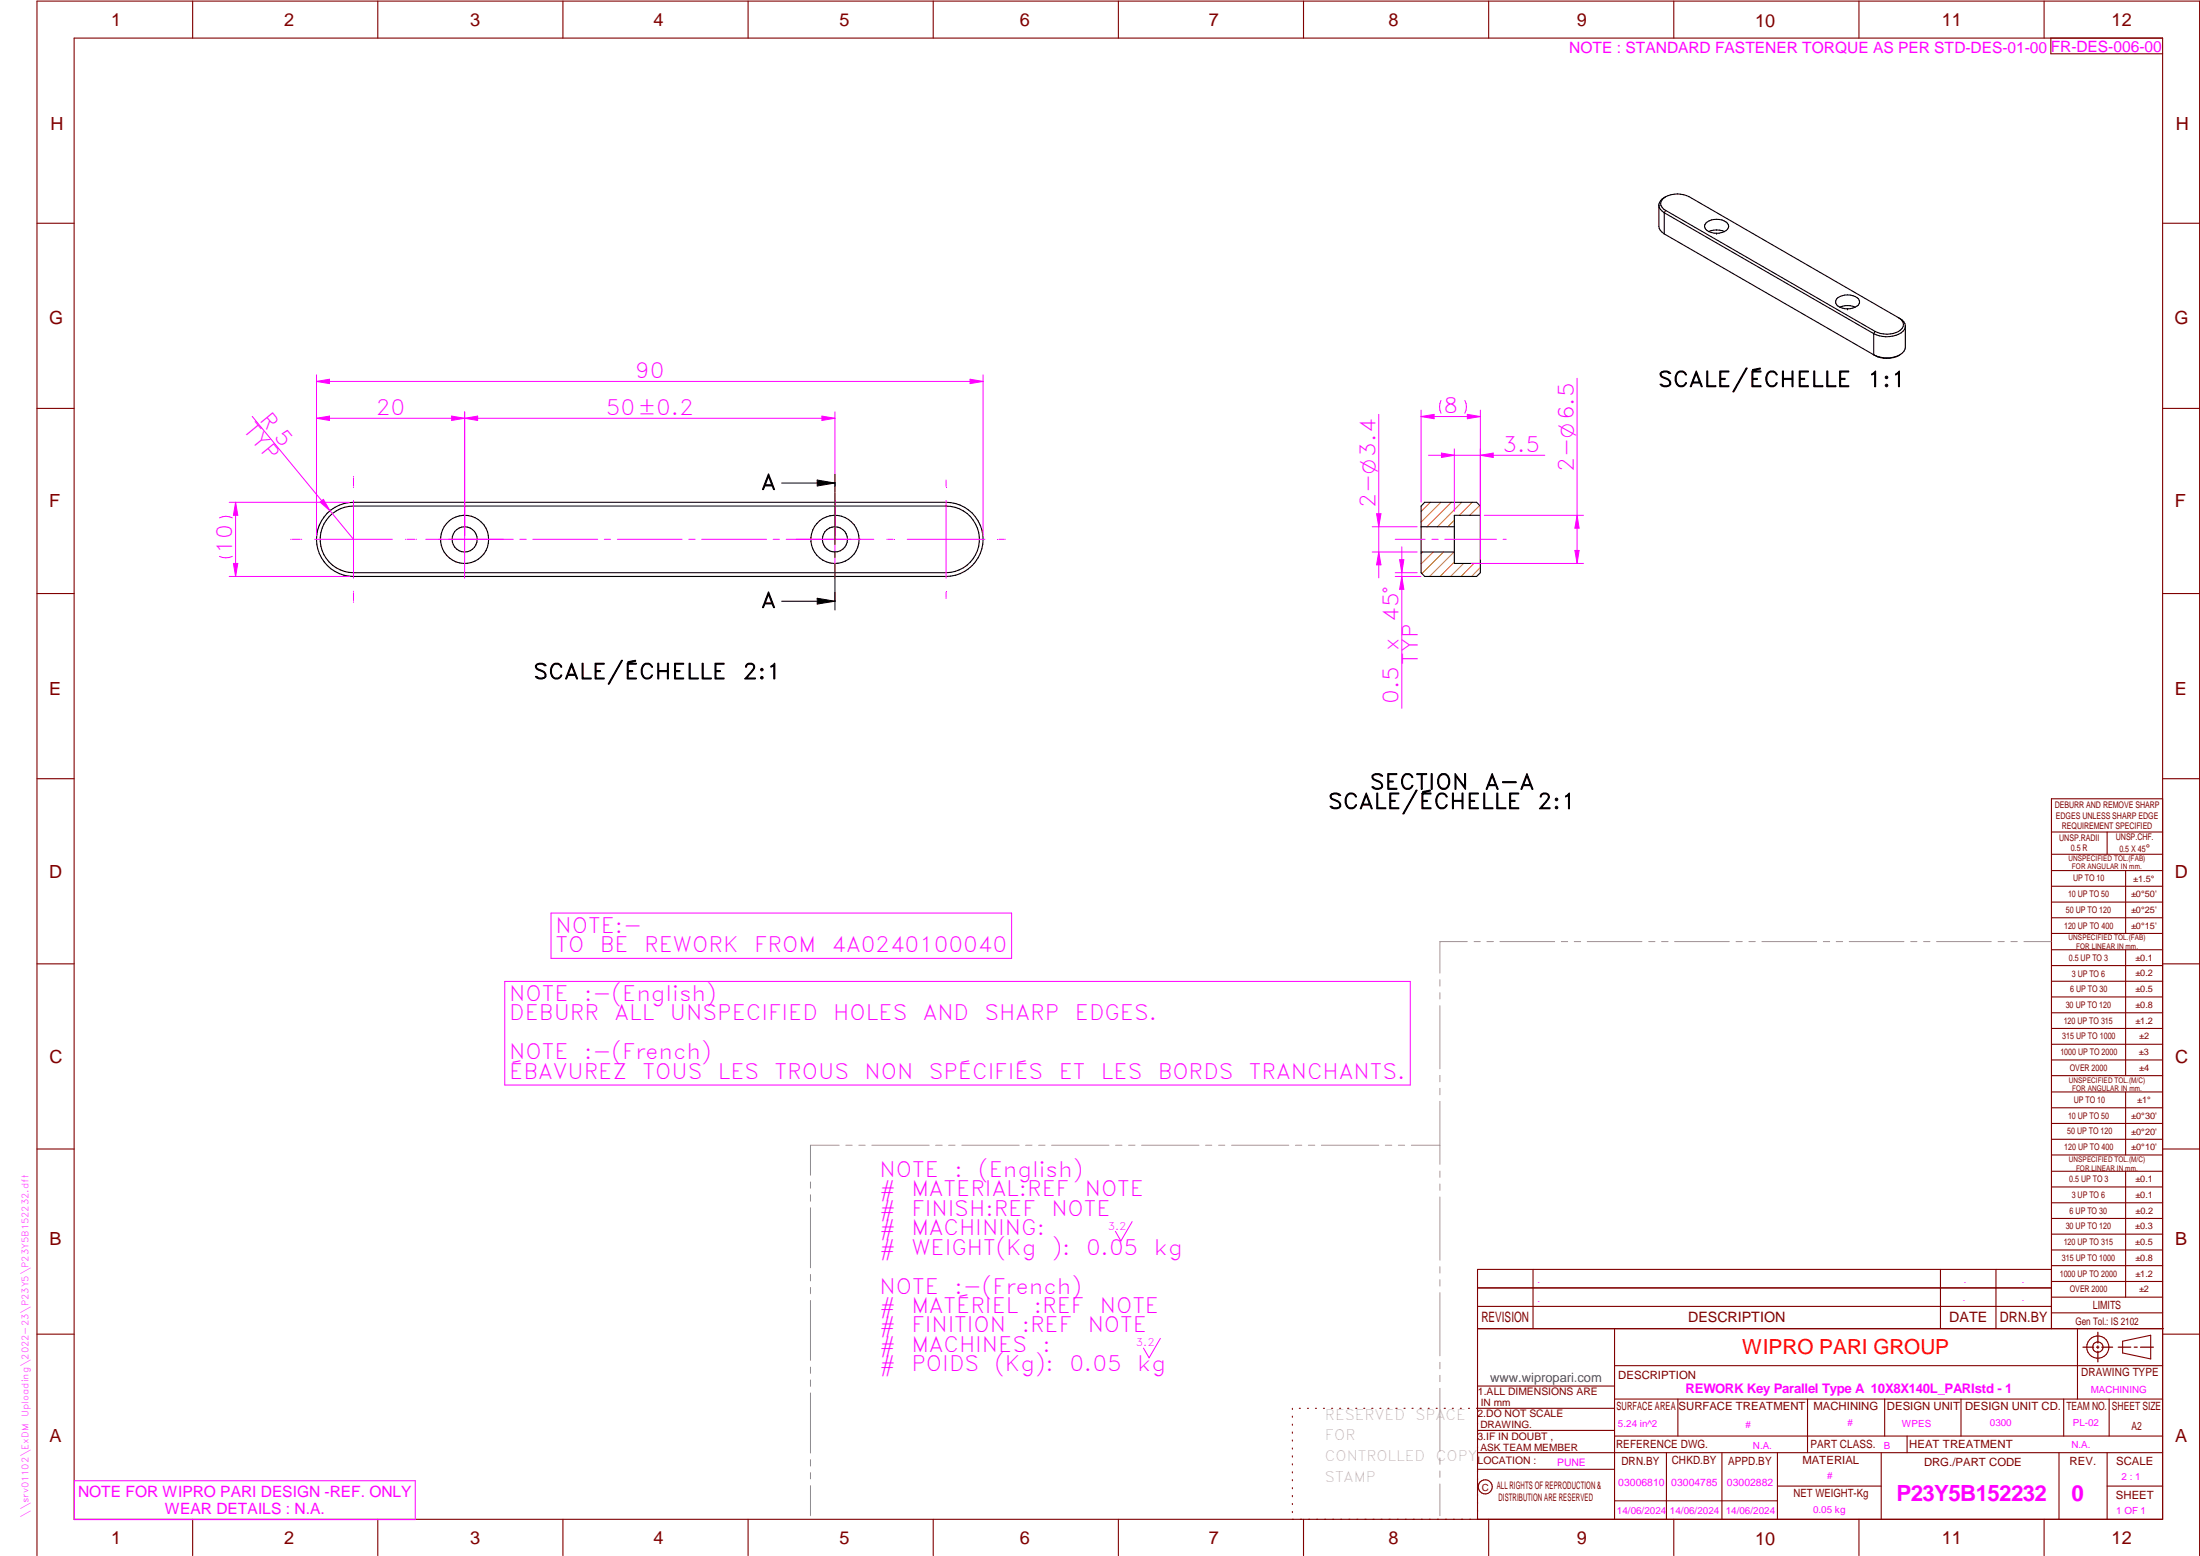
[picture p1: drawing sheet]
<svg xmlns="http://www.w3.org/2000/svg" width="594mm" height="420mm" viewBox="0 0 594 420" stroke-linecap="round" stroke-linejoin="round" font-family="sans-serif">
<g fill="none" stroke="#800000" stroke-width=".3">
<path d="M20 10.3h564v400h-564zM52 .3v10M102 .3v10M152 .3v10M202 .3v10M252 .3v10M302 .3v10M352 .3v10M402 .3v10M452 .3v10M502 .3v10M552 .3v10"/>
<path d="M553.8 10.3v4.2h30.2M10 60.3h10M584 60.3h10M10 110.3h10M584 110.3h10M10 160.3h10M584 160.3h10M10 210.3h10M584 215.7h-30v143.1M584 210.3h10M554 224.7h30M554 230.7h30"/>
<path d="M554 235.1h30M554 239.3h30M569 224.7v6M574 235.1v17M554 243.6h30M554 247.8h30M554 252.1h30M554 256.5h30M574 256.5v33.9M10 260.3h10M554 260.7h30M554 265h30"/>
<path d="M554 269.2h30M554 273.5h30M554 277.7h30M584 260.3h10M554 282h30M554 286.2h30M554 290.4h30M554 294.9h30M554 299.1h30M574 294.9v17M10 310.3h10M554 303.4h30"/>
<path d="M554 307.6h30M554 311.9h30M554 316.3h30M574 316.3v34M584 310.3h10M554 320.5h30M554 324.8h30M554 329h30M554 333.2h30M554 337.5h30M399 358.8h185.2M399 352.8h155"/>
<path d="M399 347.8h155M414 342.8v16M436 358.8v51.5M524 342.8v16M539 342.8v16M554 341.8h30M554 346h30M554 350.3h30M554 354.5h30M554 342.8h-155v67.5M561 358.8v19M10 360.3h10"/>
<path d="M399 374.3h37M436 377.8h148M453.1 377.8v10M488.1 377.8v14.5M508.9 377.8v10M529.5 377.8v10M557.3 377.8v10M569.5 377.8v10M573.2 362.2l7.6-1.6v6.3l-7.6-1.6zM584 368.8h-148M584 360.3h10M349 380.3v.3"/>
<path d="M349 382.4v.3M349 384.6v.3M349 386.7v.3M349 388.8v.3M349 391v.3M349 393.1v.3M349 395.3v.3M349 397.4v.3M349 399.5v.3M350.9 380.3h.2M353.1 380.3h.2M355.2 380.3h.3"/>
<path d="M357.4 380.3h.3M359.6 380.3h.3M361.7 380.3h.3M363.9 380.3h.3M366.1 380.3h.3M368.3 380.3h.2M370.4 380.3h.3M372.6 380.3h.3M374.8 380.3h.3M376.9 380.3h.4M379.1 380.3h.3M381.3 380.3h.3"/>
<path d="M383.4 380.3h.4M385.6 380.3h.3M387.8 380.3h.3M390 380.3h.3M392.2 380.3h.3M394.3 380.3h.3M396.5 380.3h.3M398.7 380.3h37.3M399 396.7h37M399 392.3h185M399 386.2h37M436 387.8h148"/>
<path d="M450 392.3v18M465 392.3v18M480 392.3v18M508 392.3v18M515 387.8v4.5M556 392.3v18M569 392.3v18M52 410.3v9.7M102 410.3v9.7M152 410.3v9.7M202 410.3v9.7M252 410.3v9.7"/>
<path d="M302 410.3v9.7M349 401.7v.3M349 403.8v.4M349 406v.3M349 408.1v.3M352 410.3v9.7M402 410.3v9.7M436 405.3h44M452 410.3v9.7M480 401.3h28M502 410.3v9.7M552 410.3v9.7"/>
<path d="M569 401.3h15M10 420v-419.7h584v419.7"/>
<circle cx="566.5" cy="363.7" r="1.39"/>
<circle cx="566.5" cy="363.8" r="3"/>
<circle cx="401.1" cy="401.5" r="1.9"/>
</g>
<g fill="none" stroke="#f0f" stroke-width=".27">
<path d="M95.5 128.7v.1M95.5 129.1v2.1M95.5 131.5v.2M95.5 135.1v21M125.5 135.1v21M225.5 135.1v21M255.5 135.1v21M78.5 145.6h.1M78.9 145.6h2.2M81.4 145.6h.1M85 145.6h21M95.5 159.6v.1"/>
<path d="M109.5 145.6h.1M109.9 145.6h2.1M112.3 145.6h.2M115 145.6h23.6M140.4 145.6h1.7M143.9 145.6h17.5M163.2 145.6h1.7M166.7 145.6h17.5M186 145.6h1.7M189.5 145.6h17.5M208.8 145.6h1.7M212.3 145.6h23.7"/>
<path d="M245 145.6h21M95.5 160.1v2.1M95.5 162.5v.1M136.3 265h244.5v28h-244.5zM305.7 329.9l-3 5.2-1.5-2.6M313.3 361.4l-3 5.2-1.5-2.6M20.1 399.8h92v10.5h-92z"/>
</g>
<g fill="none" stroke="#949494" stroke-width=".27">
<path d="M396.2 254.3h-7.4v8.5M398.1 254.3h1.6M401.5 254.3h1.8M405 254.3h14.8M421.6 254.3h1.7M425.1 254.3h1.7M428.6 254.3h14.8M445.2 254.3h1.7M448.7 254.3h1.7M452.2 254.3h14.8M468.8 254.3h1.7M472.3 254.3h1.7"/>
<path d="M475.8 254.3h14.8M492.4 254.3h1.7M495.8 254.3h1.8M499.4 254.3h14.7M516 254.3h1.6M519.4 254.3h1.8M522.9 254.3h14.8M539.5 254.3h1.7M543 254.3h1.7M546.5 254.3h7.4M388.8 264.5v1.8M388.8 268.1v1.6"/>
<path d="M388.8 271.6v17M388.8 290.4v1.7M388.8 293.9v1.7M388.8 297.4v17M218.9 319.2v1.6M226.6 309.2h-7.7v8.1M228.4 309.2h1.7M231.9 309.2h1.7M235.4 309.2h15.5M252.7 309.2h1.7M256.2 309.2h1.7M259.7 309.2h15.5"/>
<path d="M277 309.2h1.7M280.5 309.2h1.7M284 309.2h15.5M301.2 309.2h1.8M304.8 309.2h1.7M308.3 309.2h15.5M325.5 309.2h1.7M329.1 309.2h1.6M332.6 309.2h15.4M349.8 309.2h1.7M353.3 309.2h1.7M356.8 309.2h15.5"/>
<path d="M374.1 309.2h1.7M377.6 309.2h1.7M381.1 309.2h7.7M388.8 316.2v1.7M388.8 319.7v1.7M218.9 322.6v1.8M218.9 326.1v16.2M388.8 323.2v17.1M218.9 344.1v1.8M218.9 347.6v1.7M218.9 351.2v16.1M388.8 342.1v1.6"/>
<path d="M388.8 345.6v1.7M388.8 349v17.1M218.9 369.1v1.7M218.9 372.6v1.8M218.9 376.1v16.2M388.8 367.9v1.7M388.8 371.4v1.7M388.8 374.9v17M218.9 394.1v1.8M218.9 397.6v1.7M388.8 393.7v1.7M388.8 397.2v1.7"/>
<path d="M218.9 401.2v8.1M388.8 400.7v8.6"/>
</g>
<path d="M566.5 359.7v3M562.5 363.8h2.9M566.1 363.8h.7M566.5 363.4v.7M566.5 364.9v2.8M567.6 363.8h2.9M572 363.8h3.4M576.3 363.8h.8M578 363.8h3.5" fill="none" stroke="#800000" stroke-width=".34"/>
<g fill="none" stroke="#000" stroke-width=".3">
<path d="M448 55.6a2.92 2.92 0 0 0 1.4 1.8M449.4 57.4v5.8M449.4 57.4l56.6 32.7M449.8 53.1a1.93 1.93 0 0 0-1.4 1.9 1.93 1.93 0 0 0 1.4 1.8M449.8 56.8l56.5 32.7M449.8 53.1a7 7 0 0 1 6.3 0l56.6 32.7M449.8 56.8l-.4 .6M449.8 53.1l-.4 .2a3 3 0 0 0-1.4 1.8v6a2.66 2.66 0 0 0 1.4 2.1M449.4 63.2l56.6 32.6M460.6 60.3a4.3 4.3 0 0 1 6.1 .4 1.8 1.8 0 0 1-1.7 2.1 4.1 4.1 0 0 1-4.6-1.3l-.1-.4zM461.4 62.5l2.1-.4 2.2 .4M463.5 63h.1"/>
<path d="M496 80.7a4.6 4.6 0 0 1 5.9 0 1.47 1.47 0 0 1-1 2.3 4.6 4.6 0 0 1-4.9-.7 1.3 1.3 0 0 1 0-1.6zM496.8 82.9l.7-.2a5.3 5.3 0 0 1 3.5 .2M498.9 83.4h.1M506 90.1v5.7M506.3 89.5l-.3 .6M512.7 85.8a1.95 1.95 0 0 1 1.3 1.9 1.95 1.95 0 0 1-1.3 1.8 7 7 0 0 1-6.4 0M512.7 85.8a2.27 2.27 0 0 1 1.8 2.2 2.27 2.27 0 0 1-1.8 2.3 7.8 7.8 0 0 1-6.7-.2M513 95.8a6.9 6.9 0 0 1-7 0M514.5 88.1v5.7a3.5 3.5 0 0 1-3.5 2.7l-2.7 .1-2.3-.8M88.4 138.6a10.1 10.1 0 0 1 7.1-3h160a10 10 0 0 1 10 10 10 10 0 0 1-10 10.1h-160a10 10 0 0 1-9.3-6.2 10 10 0 0 1 2.2-10.9zM88.9 139.5a8.9 8.9 0 0 1 6.6-2.8h160a9 9 0 0 1 9 8.9 9 9 0 0 1-9 9h-160a9 9 0 0 1-8.3-5.4 9 9 0 0 1 1.7-9.7z"/>
<circle cx="125.5" cy="145.6" r="6.5"/>
<circle cx="125.5" cy="145.7" r="3.4"/>
<circle cx="225.5" cy="145.7" r="3.4"/>
<circle cx="225.5" cy="145.6" r="6.5"/>
</g>
<path d="M269.7 145.6h1.4M271.3 145.6h.2" fill="none" stroke="#f0f" stroke-width=".27"/>
<path d="M255.5 129.6v.2M255.5 130v1.4" fill="none" stroke="#f0f" stroke-width=".27"/>
<path d="M239.5 145.6h.1M239.8 145.6h1.4" fill="none" stroke="#f0f" stroke-width=".27"/>
<path d="M125.5 112.9l3.5-.5v1.1zM125.5 111.2v33.4M225.5 111.2v33.4M255.5 159.9v1.4M255.5 161.5v.1" fill="none" stroke="#f0f" stroke-width=".27"/>
<path d="M125.5 112.9l3.5-.5v1.1z" fill="#f0f"/>
<path d="M221.9 112.4l3.6 .5-3.6 .6z" fill="none" stroke="#f0f" stroke-width=".27"/>
<path d="M221.9 112.4l3.6 .5-3.6 .6z" fill="#f0f"/>
<path d="M125.5 112.9h100" fill="none" stroke="#f0f" stroke-width=".27"/>
<path d="M211.1 130.4h14.4M220.7 129.6l4.8 .8-4.8 .8zM225.5 128.1v4.7M225.5 133.1v13.9M225.5 148.8v1.7M225.5 152.3v12.4M211.1 162.3h14.4M220.7 161.5l4.8 .8-4.8 .8z" fill="none" stroke="#000" stroke-width=".27"/>
<path d="M220.7 129.6l4.8 .8-4.8 .8zM220.7 161.5l4.8 .8-4.8 .8z" fill="#000"/>
<path d="M386.2 135.6l-2.5 2.5M389.1 135.6l-5.4 5.4M391.9 135.6l-6.6 6.6M394.7 135.6l-6.6 6.6M397.5 135.6l-3.4 3.5M399.6 136.5l-2.7 2.6M392.7 140.5l-1.8 1.7" fill="none" stroke="#ff8000" stroke-width=".27"/>
<path d="M384.2 149.1l-.5 .4M387 149.1l-3.3 3.2M389.8 149.1l-5.8 5.8M392.6 149.1l-6.6 6.6M392.7 151.8l-3.8 3.9M395.2 152.1l-3.5 3.6M398 152.1l-3.5 3.6M399.7 153.2l-2.3 2.5" fill="none" stroke="#ff8000" stroke-width=".27"/>
<path d="M384.7 135.6h14l1 1.1v17.9l-1 1.1h-14l-1-1.1v-17.9zM399.7 139.1h-7v13h7M383.7 149.1h9M383.7 142.2h9" fill="none" stroke="#000" stroke-width=".3"/>
<path d="M383.7 112.5l3.6-.6v1.2zM383.7 110.7v24.9M389.1 108.1a4.1 4.1 0 0 0 0 3.5M395.6 108.1a3.8 3.8 0 0 1 0 3.5M399.7 110.7v40.4M376.8 145.6h8M386.7 145.6h1.7M390.1 145.6h14M405.9 145.6h.8" fill="none" stroke="#f0f" stroke-width=".27"/>
<path d="M383.7 112.5l3.6-.6v1.2z" fill="#f0f"/>
<path d="M396.2 111.9l3.5 .6-3.5 .6z" fill="none" stroke="#f0f" stroke-width=".27"/>
<path d="M396.2 111.9l3.5 .6-3.5 .6z" fill="#f0f"/>
<path d="M383.7 112.5h16M59.3 139.8a3.8 3.8 0 0 1 3.4 0M61.9 135.6h32.5M63.6 135.6l.6 3.5h-1.2zM59.3 150.2a4.1 4.1 0 0 0 3.4 0M61.9 155.7h32.5" fill="none" stroke="#f0f" stroke-width=".27"/>
<path d="M63.6 135.6l.6 3.5h-1.2z" fill="#f0f"/>
<path d="M63 152.1h1.2l-.6 3.6z" fill="none" stroke="#f0f" stroke-width=".27"/>
<path d="M63 152.1h1.2l-.6 3.6z" fill="#f0f"/>
<path d="M68.1 112.4l27.4 33.2M63.6 135.6v20.1M86.4 135.6l.9-.8 1.8 3.1z" fill="none" stroke="#f0f" stroke-width=".27"/>
<path d="M86.4 135.6l.9-.8 1.8 3.1z" fill="#f0f"/>
<path d="M85.5 111.2v33.4M85.5 112.9l3.5-.5v1.1zM125.5 111.2v33.4" fill="none" stroke="#f0f" stroke-width=".27"/>
<path d="M85.5 112.9l3.5-.5v1.1z" fill="#f0f"/>
<path d="M122 112.4l3.5 .5-3.5 .6z" fill="none" stroke="#f0f" stroke-width=".27"/>
<path d="M122 112.4l3.5 .5-3.5 .6z" fill="#f0f"/>
<path d="M85.5 112.9h40M85.5 101.2v43.4M85.5 103l3.5-.6v1.2zM265.5 101.2v43.4" fill="none" stroke="#f0f" stroke-width=".27"/>
<path d="M85.5 103l3.5-.6v1.2z" fill="#f0f"/>
<path d="M262 102.4l3.5 .6-3.5 .6z" fill="none" stroke="#f0f" stroke-width=".27"/>
<path d="M262 102.4l3.5 .6-3.5 .6z" fill="#f0f"/>
<path d="M85.5 103h180M400.8 139.1h26.8M425.9 139.1l.5 3.5h-1.1zM397.3 152.1h30.3" fill="none" stroke="#f0f" stroke-width=".27"/>
<path d="M425.9 139.1l.5 3.5h-1.1z" fill="#f0f"/>
<path d="M425.3 148.6h1.1l-.5 3.5z" fill="none" stroke="#f0f" stroke-width=".27"/>
<path d="M425.3 148.6h1.1l-.5 3.5z" fill="#f0f"/>
<path d="M425.9 102.2v49.9M389.2 122.3l3.5 .6-3.5 .6zM392.7 121.2v16.9M399.7 121.2v16.9" fill="none" stroke="#f0f" stroke-width=".27"/>
<path d="M389.2 122.3l3.5 .6-3.5 .6z" fill="#f0f"/>
<path d="M399.7 122.9l3.5-.6v1.2z" fill="none" stroke="#f0f" stroke-width=".27"/>
<path d="M399.7 122.9l3.5-.6v1.2z" fill="#f0f"/>
<path d="M385.7 122.9h31.4M370.5 149.1h12.2M370.5 142.2h12.2M372.3 149.1l.6 3.4h-1.2z" fill="none" stroke="#f0f" stroke-width=".27"/>
<path d="M372.3 149.1l.6 3.4h-1.2z" fill="#f0f"/>
<path d="M371.7 138.7h1.2l-.6 3.5z" fill="none" stroke="#f0f" stroke-width=".27"/>
<path d="M371.7 138.7h1.2l-.6 3.5z" fill="#f0f"/>
<path d="M372.3 111.9v44.1M376.8 154.6h5.9M376.8 155.7h6.9M378.5 155.7l.6 3.4h-1.2z" fill="none" stroke="#f0f" stroke-width=".27"/>
<path d="M378.5 155.7l.6 3.4h-1.2z" fill="#f0f"/>
<path d="M377.9 151.1h1.2l-.6 3.5z" fill="none" stroke="#f0f" stroke-width=".27"/>
<path d="M377.9 151.1h1.2l-.6 3.5z" fill="#f0f"/>
<path d="M378.5 147.7v43.6M148.8 246.5h124.4v12.3h-124.4z" fill="none" stroke="#f0f" stroke-width=".27"/>
<g font-size="6" fill="#f0f">
<text x="512.1" y="405.2">P23Y5B152232</text>
<text x="559.4" y="405.2">0</text>
</g>
<g font-size="5.7" fill="#f0f">
<text x="171.5" y="102.1">90</text>
<text x="69.9" y="113.3" transform="rotate(51 69.9 113.3)">R 5</text>
<text x="101.5" y="112.1">20</text>
<text x="163.6" y="112.1">50±0.2</text>
<text x="389.8" y="111.6">8</text>
<text x="65.5" y="116.2" transform="rotate(51 65.5 116.2)">TYP</text>
<text x="405.8" y="122.1">3.5</text>
<text x="425" y="127.4" transform="rotate(-90 425 127.4)">2-O6.5</text>
<text x="371.4" y="137.1" transform="rotate(-90 371.4 137.1)">2-O3.4</text>
<text x="62.7" y="149.6" transform="rotate(-90 62.7 149.6)">10</text>
<text x="377.6" y="167.9" transform="rotate(-90 377.6 167.9)">45°</text>
<text x="377.6" y="175.7" transform="rotate(-90 377.6 175.7)">x</text>
<text x="382.9" y="179.5" transform="rotate(-90 382.9 179.5)">TYP</text>
<text x="377.6" y="190" transform="rotate(-90 377.6 190)">0.5</text>
<text x="150" y="251.8">NOTE:-</text>
<text x="150" y="257">TO</text>
<text x="162" y="257">BE</text>
<text x="173.9" y="257">REWORK</text>
<text x="203.6" y="257">FROM</text>
<text x="224.5" y="257">4A0240100040</text>
<text x="137.5" y="270.3">NOTE</text>
<text x="137.5" y="275.5">DEBURR</text>
<text x="157.7" y="270.3">:-(English)</text>
<text x="166" y="275.5">ALL</text>
<text x="180.9" y="275.5">UNSPECIFIED</text>
<text x="225" y="275.5">HOLES</text>
<text x="249.2" y="275.5">AND</text>
<text x="265.9" y="275.5">SHARP</text>
<text x="290.2" y="275.5">EDGES.</text>
<text x="137.5" y="286">NOTE</text>
<text x="157.7" y="286">:-(French)</text>
<text x="137.5" y="291.3">ÉBAVUREZ</text>
<text x="173.5" y="291.3">TOUS</text>
<text x="193.8" y="291.3">LES</text>
<text x="209.2" y="291.3">TROUS</text>
<text x="233.4" y="291.3">NON</text>
<text x="250.8" y="291.3">SPÉCIFIÉS</text>
<text x="285.9" y="291.3">ET</text>
<text x="297.3" y="291.3">LES</text>
<text x="312.6" y="291.3">BORDS</text>
<text x="337.3" y="291.3">TRANCHANTS.</text>
<text x="237.5" y="317.8">NOTE</text>
<text x="257.7" y="317.8">:</text>
<text x="264.1" y="317.8">(English)</text>
<text x="237.5" y="323">#</text>
<text x="246.1" y="323">MATERIAL:REF</text>
<text x="292.9" y="323">NOTE</text>
<text x="237.5" y="328.3">#</text>
<text x="246.1" y="328.3">FINISH:REF</text>
<text x="283.9" y="328.3">NOTE</text>
<text x="237.5" y="333.5">#</text>
<text x="246.1" y="333.5">MACHINING:</text>
<text x="237.5" y="338.8">#</text>
<text x="246.1" y="338.8">WEIGHT(Kg</text>
<text x="284" y="338.8">):</text>
<text x="293.3" y="338.8">0.05</text>
<text x="311.6" y="338.8">kg</text>
<text x="237.5" y="349.3">NOTE</text>
<text x="257.7" y="349.3">:-(French)</text>
<text x="237.5" y="354.5">#</text>
<text x="237.5" y="359.8">#</text>
<text x="246.1" y="354.5">MATÉRIEL</text>
<text x="246.1" y="359.8">FINITION</text>
<text x="275.9" y="359.8">:REF</text>
<text x="279.2" y="354.5">:REF</text>
<text x="293.7" y="359.8">NOTE</text>
<text x="297" y="354.5">NOTE</text>
<text x="237.5" y="365">#</text>
<text x="246.1" y="365">MACHINES</text>
<text x="281.5" y="365">:</text>
<text x="237.5" y="370.3">#</text>
<text x="246.1" y="370.3">POIDS</text>
<text x="268.5" y="370.3">(Kg):</text>
<text x="288.8" y="370.3">0.05</text>
<text x="307.1" y="370.3">kg</text>
</g>
<g font-size="5.7">
<text x="447.7" y="104.4">SCALE/ÉCHELLE</text>
<text x="504.2" y="104.4">1:1</text>
<text x="205.5" y="132.2">A</text>
<text x="205.5" y="164.1">A</text>
<text x="144" y="183.3">SCALE/ÉCHELLE</text>
<text x="200.5" y="183.3">2:1</text>
<text x="369.9" y="213.1">SECTION</text>
<text x="400.9" y="213.1">A-A</text>
<text x="358.6" y="218.4">SCALE/ÉCHELLE</text>
<text x="415.1" y="218.4">2:1</text>
</g>
<text font-size="5.6" fill="#f00" x="470.5" y="365.5">WIPRO PARI GROUP</text>
<g font-size="4.9" fill="#800000">
<text x="30" y="6.9">1</text>
<text x="76.7" y="6.9">2</text>
<text x="127" y="6.9">3</text>
<text x="176.5" y="6.9">4</text>
<text x="226.7" y="6.9">5</text>
<text x="275.4" y="6.9">6</text>
<text x="326.4" y="6.9">7</text>
<text x="375" y="6.9">8</text>
<text x="425.8" y="6.9">9</text>
<text x="473.9" y="7.3">10</text>
<text x="524.3" y="6.9">11</text>
<text x="570.2" y="6.9">12</text>
<text x="13.6" y="35.1">H</text>
<text x="587.6" y="35.1">H</text>
<text x="13.2" y="87.5">G</text>
<text x="587.2" y="87.5">G</text>
<text x="13.2" y="137">F</text>
<text x="587.2" y="137">F</text>
<text x="13.2" y="187.6">E</text>
<text x="587.2" y="187.6">E</text>
<text x="13.2" y="237">D</text>
<text x="587.2" y="237">D</text>
<text x="13.4" y="287.1">C</text>
<text x="587.4" y="287.1">C</text>
<text x="13.4" y="336.2">B</text>
<text x="587.4" y="336.2">B</text>
<text x="13.4" y="389.3">A</text>
<text x="587.4" y="389.3">A</text>
<text x="30" y="416.9">1</text>
<text x="76.7" y="416.9">2</text>
<text x="127" y="416.9">3</text>
<text x="176.5" y="416.9">4</text>
<text x="226.7" y="416.9">5</text>
<text x="275.4" y="416.9">6</text>
<text x="326.4" y="416.9">7</text>
<text x="375" y="416.9">8</text>
<text x="425.8" y="416.9">9</text>
<text x="473.9" y="417.3">10</text>
<text x="524.3" y="416.9">11</text>
<text x="570.2" y="416.9">12</text>
</g>
<g font-size="4.2" fill="#f0f">
<text x="423.7" y="14.3">NOTE : STANDARD FASTENER TORQUE AS PER STD-DES-01-00</text>
<text x="553.8" y="14">FR-DES-006-00</text>
<text x="21.1" y="404.3">NOTE FOR WIPRO PARI DESIGN -REF. ONLY</text>
<text x="44.5" y="408.8">WEAR DETAILS : N.A.</text>
</g>
<g font-size="3.9" fill="#800000">
<text x="400" y="357.1">REVISION</text>
<text x="455.9" y="357.1">DESCRIPTION</text>
<text x="526.4" y="357.1">DATE</text>
<text x="540" y="357.1">DRN.BY</text>
</g>
<g font-size="3.9" fill="#c0c0c0">
<text x="357.8" y="383.3">RESERVED</text>
<text x="382.3" y="383.3">SPACE</text>
<text x="357.8" y="388.9">FOR</text>
<text x="357.8" y="394.5">CONTROLLED</text>
<text x="387.8" y="394.5">COPY</text>
<text x="357.8" y="400">STAMP</text>
</g>
<text font-size="3.6" fill="#f0f" x="455.2" y="376.1">REWORK Key Parallel Type A 10X8X140L_PARIstd - 1</text>
<text font-size="3.5" fill="#00f" x="402.4" y="373.3">www.wipropari.com</text>
<g font-size="3.1" fill="#800000">
<text x="565.1" y="353.5">LIMITS</text>
<text x="562" y="371.7">DRAWING TYPE</text>
<text x="437" y="372.3">DESCRIPTION</text>
<text x="436.5" y="380.8">SURFACE AREA</text>
<text x="453.3" y="380.8">SURFACE TREATMENT</text>
<text x="489.7" y="380.8">MACHINING</text>
<text x="509.5" y="380.8">DESIGN UNIT</text>
<text x="530.6" y="380.8">DESIGN UNIT CD.</text>
<text x="558" y="380.6">TEAM NO.</text>
<text x="570.3" y="380.7">SHEET SIZE</text>
<text x="575.6" y="386.1">A2</text>
<text x="436.4" y="391.1">REFERENCE DWG.</text>
<text x="437.8" y="395.5">DRN.BY</text>
<text x="451.4" y="395.4">CHKD.BY</text>
<text x="466.6" y="395.5">APPD.BY</text>
<text x="486.7" y="395.4">MATERIAL</text>
<text x="488.9" y="390.9">PART CLASS.</text>
<text x="515.6" y="390.9">HEAT TREATMENT</text>
<text x="519.6" y="395.9">DRG./PART CODE</text>
<text x="558.9" y="395.5">REV.</text>
<text x="571.4" y="395.6">SCALE</text>
<text x="484.3" y="404.2">NET WEIGHT-Kg</text>
<text x="571.4" y="404.7">SHEET</text>
</g>
<text font-size="3" fill="#800000" x="579.5" y="230.1">°</text>
<g font-size="2.8" fill="#f0f">
<text x="299.1" y="332.1">3.2</text>
<text x="306.7" y="363.6">3.2</text>
<text x="420.5" y="396">PUNE</text>
<text x="437" y="401.2">03006810</text>
<text x="451.3" y="401.2">03004785</text>
<text x="466.3" y="401.2">03002882</text>
</g>
<g font-size="2.8" fill="#800000">
<text x="560.4" y="357.7">Gen Tol.: IS 2102</text>
<text x="399.1" y="376.6">1.ALL DIMENSIONS ARE</text>
<text x="399" y="382.7">2.DO NOT SCALE</text>
<text x="399" y="388.7">3.IF IN DOUBT ,</text>
<text x="399" y="395.4">LOCATION :</text>
<text x="404.2" y="402">ALL RIGHTS OF REPRODUCTION &amp;</text>
<text x="404.7" y="405.4">DISTRIBUTION ARE RESERVED</text>
</g>
<g font-size="2.7" fill="#f0f">
<text x="564.6" y="376.2">MACHINING</text>
<text x="436.9" y="385.4">5.24 in^2</text>
<text x="471.4" y="385.5">#</text>
<text x="498.9" y="385">#</text>
<text x="513.6" y="385.3">WPES</text>
<text x="537.3" y="385.1">0300</text>
<text x="559.7" y="385.1">PL-02</text>
<text x="473.4" y="391.2">N.A.</text>
<text x="508.7" y="391.2">B</text>
<text x="559.3" y="391.1">N.A.</text>
<text x="493.4" y="399.5">#</text>
<text x="572.8" y="399.7">2 : 1</text>
<text x="436.6" y="408.7">14/06/2024</text>
<text x="450.9" y="408.8">14/06/2024</text>
<text x="466" y="408.9">14/06/2024</text>
<text x="489.6" y="408.5">0.05 kg</text>
<text x="571.4" y="408.7">1 OF 1</text>
</g>
<g font-size="2.7" fill="#800000">
<text x="399.9" y="379.7">IN mm</text>
<text x="399.7" y="385.7">DRAWING.</text>
<text x="399.7" y="391.8">ASK TEAM MEMBER</text>
<text x="400.1" y="402.5">C</text>
</g>
<g font-size="2.5" fill="#800000">
<text x="554.9" y="218.3">DEBURR AND REMOVE SHARP</text>
<text x="555.2" y="221">EDGES UNLESS SHARP EDGE</text>
<text x="556.1" y="227.1">UNSP.RADII</text>
<text x="556.8" y="223.8">REQUIREMENT SPECIFIED</text>
<text x="571.4" y="226.9">UNSP.CHF.</text>
<text x="559.2" y="229.9">0.5 R</text>
<text x="572.3" y="230.1">0.5 X 45</text>
<text x="559.8" y="238">UP TO 10</text>
<text x="576.1" y="238.1">±1.5°</text>
<text x="558.5" y="242.2">10 UP TO 50</text>
<text x="575.5" y="242.3">±0°50'</text>
<text x="557.4" y="250.7">120 UP TO 400</text>
<text x="557.9" y="246.5">50 UP TO 120</text>
<text x="575.5" y="250.7">±0°15'</text>
<text x="575.5" y="246.5">±0°25'</text>
<text x="558.7" y="259.4">0.5 UP TO 3</text>
<text x="559.5" y="263.7">3 UP TO 6</text>
<text x="576.6" y="263.6">±0.2</text>
<text x="576.6" y="259.4">±0.1</text>
<text x="559" y="267.9">6 UP TO 30</text>
<text x="576.6" y="267.9">±0.5</text>
<text x="557.8" y="272.2">30 UP TO 120</text>
<text x="576.6" y="272.2">±0.8</text>
<text x="556.9" y="280.7">315 UP TO 1000</text>
<text x="557.3" y="276.4">120 UP TO 315</text>
<text x="576.6" y="276.4">±1.2</text>
<text x="577.7" y="280.7">±2</text>
<text x="556.4" y="284.9">1000 UP TO 2000</text>
<text x="577.6" y="284.9">±3</text>
<text x="558.9" y="289.2">OVER 2000</text>
<text x="577.7" y="289.3">±4</text>
<text x="560" y="297.9">UP TO 10</text>
<text x="577.1" y="297.9">±1°</text>
<text x="558.5" y="302.1">10 UP TO 50</text>
<text x="575.5" y="302.1">±0°30'</text>
<text x="557.4" y="310.6">120 UP TO 400</text>
<text x="558.2" y="306.3">50 UP TO 120</text>
<text x="575.5" y="310.6">±0°10'</text>
<text x="575.5" y="306.4">±0°20'</text>
<text x="558.8" y="319.2">0.5 UP TO 3</text>
<text x="559.4" y="323.4">3 UP TO 6</text>
<text x="576.6" y="319.2">±0.1</text>
<text x="576.6" y="323.5">±0.1</text>
<text x="558.9" y="327.7">6 UP TO 30</text>
<text x="576.7" y="327.7">±0.2</text>
<text x="557.8" y="332">30 UP TO 120</text>
<text x="576.6" y="332">±0.3</text>
<text x="556.8" y="340.5">315 UP TO 1000</text>
<text x="557.3" y="336.3">120 UP TO 315</text>
<text x="576.6" y="336.3">±0.5</text>
<text x="576.6" y="340.5">±0.8</text>
<text x="556.2" y="344.7">1000 UP TO 2000</text>
<text x="576.6" y="344.7">±1.2</text>
<text x="558.9" y="349">OVER 2000</text>
<text x="577.6" y="349">±2</text>
</g>
<g font-size="2.5" fill="#f0f">
<text x="415.2" y="346.4">.</text>
<text x="530.3" y="346.5">.</text>
<text x="545.9" y="346.4">.</text>
<text x="415.2" y="351.5">.</text>
<text x="530" y="351.3">.</text>
<text x="545.9" y="351.4">.</text>
</g>
<g font-size="2.4" fill="#f0f">
<text x="7.7" y="382.7" transform="rotate(-90 7.7 382.7)">Uploading\2022-23\P23Y5\P23Y5B152232.dft</text>
<text x="7.7" y="409.8" transform="rotate(-90 7.7 409.8)">\\srv01102\ExDM</text>
</g>
<g font-size="2.1" fill="#800000">
<text x="558.5" y="232.4">UNSPECIFIED TOL.(FAB)</text>
<text x="559.5" y="234.7">FOR ANGULAR IN mm.</text>
<text x="558.6" y="253.9">UNSPECIFIED TOL.(FAB)</text>
<text x="560.7" y="256.3">FOR LINEAR IN mm.</text>
<text x="558.7" y="292.3">UNSPECIFIED TOL.(M/C)</text>
<text x="559.6" y="294.7">FOR ANGULAR IN mm.</text>
<text x="558.7" y="313.7">UNSPECIFIED TOL.(M/C)</text>
<text x="560.6" y="316.1">FOR LINEAR IN mm.</text>
</g>
</svg>
